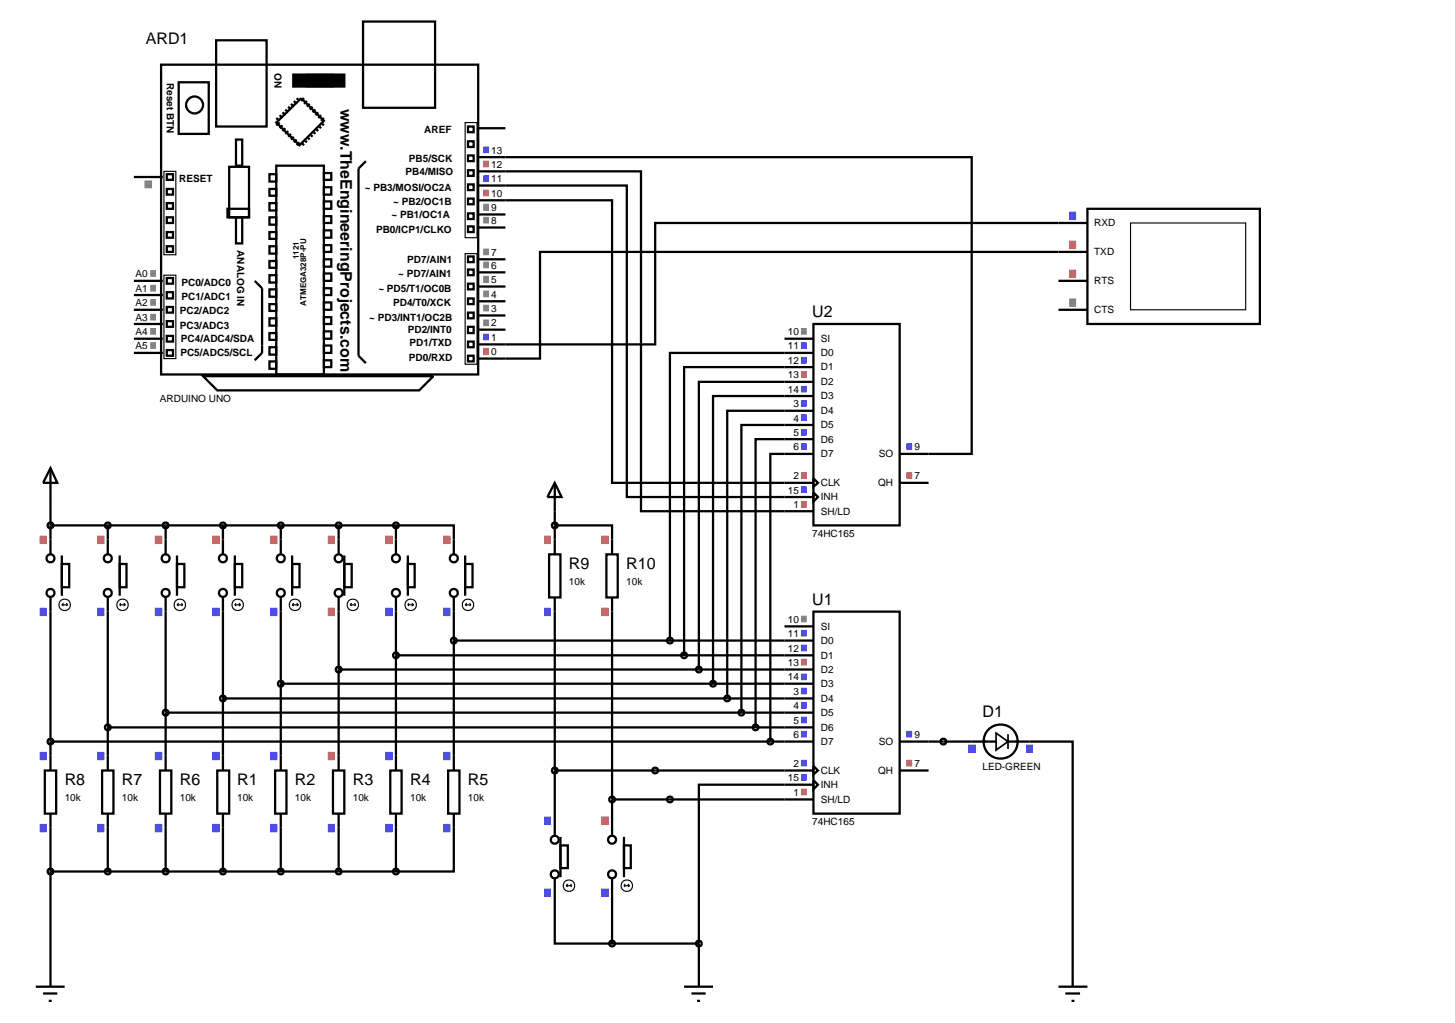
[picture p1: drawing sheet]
<svg xmlns="http://www.w3.org/2000/svg" width="257mm" height="180mm" viewBox="0 0 257 180" stroke-linecap="round" stroke-linejoin="round" font-family="sans-serif">
<g fill="none" stroke="#000" stroke-width=".4">
<path d="M28.4 11.4h55.9v54.6h-55.9zM31.5 14.5h5.3v9.1h-5.3zM38.1 7.1h8.9v15.2h-8.9zM49.8 19.8l.5 .5M50.3 19.3l.5 .5M50.8 18.8l.5 .5M51.3 18.3l.5 .5M51.8 17.8l.5 .5M52.3 17.3l.5 .5M53.6 17.3l-.5 .5M54.1 13.2h4.6v2h-4.6zM54.1 17.8l-.5 .5"/>
<path d="M54.6 18.3l-.5 .5M55.1 18.8l-.5 .5M55.6 19.3l-.5 .5M56.1 19.8l-.5 .5M64 3.8h12.7v15.2h-12.7zM23.6 31.2h5.1M29.4 33.3h1.1v1h-1.1zM29.4 38.3h1.1v1h-1.1zM29.4 35.8h1.1v1h-1.1zM29.4 30.7h1.1v1h-1.1zM40.1 36.8h3.8v1.5h-3.8zM40.4 29.4h3.5v8.9h-3.5z"/>
<path d="M41.6 24.6h1.1v4.6h-1.1zM41.6 38.3h1.1v4.6h-1.1zM47.5 30.7h1.2v1.3h-1.2zM47.5 33.3h1.2v1.2h-1.2zM47.5 35.8h1.2v1.3h-1.2zM47.5 38.3h1.2v1.3h-1.2zM48.7 29.2h8.4v36.8h-8.4zM48.7 21.6l4.4-4.3 4 4-4.3 4.3zM48.7 20.8l.6 .5M49.3 20.3l.5 .5M49.3 21.6l-.6 .5M49.8 22.1l-.5 .5"/>
<path d="M50.3 22.6l-.5 .5M50.8 23.1l-.5 .5M51.3 23.6l-.5 .5M51.8 24.1l-.5 .5M52.3 24.6l-.5 .5M52.8 25.1l-.5 .5M53.1 25.1l.5 .5M53.6 24.6l.5 .5M54.1 24.1l.5 .5M54.6 23.6l.5 .5M55.1 23.1l.5 .5M55.6 22.6l.5 .5"/>
<path d="M56.1 22.1l.5 .5M56.6 21.6l.5 .5M56.6 20.3l-.5 .5M57.1 30.5h1.3v1.2h-1.3zM57.1 33h1.3v1.3h-1.3zM57.1 35.5h1.3v1.3h-1.3zM57.1 38.1h1.3v1.2h-1.3zM57.1 20.8l-.5 .5M64.5 28.4l-1.3 1.3v33l1.3 1.3M82.5 22.3h1v1h-1zM82.5 27.4h1v1h-1zM82.5 30h1v1h-1z"/>
<path d="M82.5 32.5h1v1h-1zM82.5 35h1v1h-1zM82.5 37.6h1v1h-1zM82.5 24.9h1v1h-1zM82.5 39.9h1v1h-1zM84.1 27.7h87.2v52.3h-12.7M84.1 35.3h23.8v49.8h35.5M84.1 32.7h26.4v54.9h32.9M84.1 30.2h28.9v59.9h30.4M84.1 37.8h5M84.1 22.6h5M191.7 36.8h30.4v20.3h-30.4z"/>
<path d="M191.7 39.3h-76.2v21.4h-31.4M23.6 59.7h5.1M23.6 57.1h5.1M23.6 54.6h5.1M23.6 52h5.1M23.6 49.5h5.1M29.4 43.4h1.1v1h-1.1zM29.4 40.9h1.1v1h-1.1zM29.4 49h1.1v1h-1.1zM29.4 51.5h1.1v1.1h-1.1zM29.4 54.1h1.1v1h-1.1zM29.4 56.6h1.1v1h-1.1z"/>
<path d="M29.4 59.2h1.1v1h-1.1zM44.9 49.5l1.3 1.3v11.4l-1.3 1.3M47.5 40.9h1.2v1.2h-1.2zM47.5 43.4h1.2v1.3h-1.2zM47.5 46h1.2v1.2h-1.2zM47.5 48.5h1.2v1.3h-1.2zM47.5 51h1.2v1.3h-1.2zM47.5 53.6h1.2v1.2h-1.2zM47.5 56.1h1.2v1.3h-1.2zM47.5 58.7h1.2v1.2h-1.2zM57.1 40.6h1.3v1.3h-1.3zM57.1 43.2h1.3v1.2h-1.3z"/>
<path d="M57.1 45.7h1.3v1.3h-1.3zM57.1 48.2h1.3v1.3h-1.3zM57.1 50.8h1.3v1.2h-1.3zM57.1 53.3h1.3v1.3h-1.3zM57.1 55.9h1.3v1.2h-1.3zM57.1 58.4h1.3v1.3h-1.3zM82.5 45.2h1v1h-1zM82.5 47.5h1v1h-1zM82.5 50h1v1h-1zM82.5 52.6h1v1h-1zM82.5 55.1h1v1h-1zM82.5 57.6h1v1.1h-1z"/>
<path d="M84.1 58.1h5M84.1 55.6h5M84.1 53.1h5M84.1 50.5h5M84.1 48h5M84.1 45.7h5M84.1 40.1h5M138.3 59.7h5.1M143.4 57.1h15.2v35.5h-15.2zM186.6 54.6h5.1M186.6 49.5h5.1M191.7 44.4h-96.5v18.8h-11.1"/>
<path d="M23.6 62.2h5.1M29.4 61.7h1.1v1h-1.1zM35.8 66.3h40.6l-2.5 2.5h-35.6zM47.5 61.2h1.2v1.3h-1.2zM47.5 63.7h1.2v1.3h-1.2zM57.1 60.9h1.3v1.3h-1.3zM57.1 63.5h1.3v1.2h-1.3zM82.5 60.2h1v1h-1zM82.5 62.7h1v1h-1zM143.4 62.2h-25.3v50.7M143.4 64.7h-22.8v50.8M143.4 67.3h-20.2v50.7"/>
<path d="M143.4 69.8h-17.7v50.7M143.4 72.4h-15.2v50.7M143.4 74.9h-12.7v50.7M143.4 77.4h-10.2v50.8M8.9 82.5l1.2 2.6h-2.5zM8.9 82.5v15.2M8.9 92.6h60.9M10.9 99.4h1.3v4.1h-1.3zM10.9 97.9v7.1M19 92.6v5.1M21.1 99.4h1.2v4.1h-1.2zM21.1 97.9v7.1"/>
<path d="M29.2 92.6v5.1M31.2 99.4h1.3v4.1h-1.3zM31.2 97.9v7.1M39.3 92.6v5.1M41.4 99.4h1.3v4.1h-1.3zM41.4 97.9v7.1M49.5 92.6v5.1M51.5 99.4h1.3v4.1h-1.3zM51.5 97.9v7.1M59.7 92.6v5.1M60.7 99.4h1.3v4.1h-1.3zM60.7 97.9v7.1"/>
<path d="M69.8 92.6h10.2v5.1M69.8 92.6v5.1M71.9 99.4h1.2v4.1h-1.2zM71.9 97.9v7.1M82 99.4h1.3v4.1h-1.3zM82 97.9v7.1M96.8 97.7h2v7.6h-2zM97.8 92.6h10.1v5.1M97.8 85.1l1.2 2.5h-2.5zM97.8 85.1v12.6M106.9 97.7h2v7.6h-2zM143.4 80h-7.6v50.7"/>
<path d="M143.4 84.3l.8 .8-.8 .7zM143.4 86.8l.8 .8-.8 .8zM158.6 85.1h5.1M8.9 105.3v30.5M19 105.3v30.5M29.2 105.3v30.5M39.3 105.3v30.5M49.5 105.3v30.5M59.7 105.3v30.5M59.7 118h83.7M69.8 105.3v30.5M69.8 115.5h73.6"/>
<path d="M80 105.3v30.5M80 112.9h63.4M97.8 105.3v41.9M107.9 105.3v41.9M138.3 110.4h5.1M143.4 107.8h15.2v35.6h-15.2zM7.9 135.8h2v7.6h-2zM8.9 130.7h134.5M18 135.8h2v7.6h-2zM19 128.2h124.4M28.2 135.8h2v7.6h-2zM29.2 125.6h114.2"/>
<path d="M38.3 135.8h2.1v7.6h-2.1zM39.3 123.1h104.1M48.5 135.8h2v7.6h-2zM49.5 120.5h93.9M58.7 135.8h2v7.6h-2zM68.8 135.8h2v7.6h-2zM79 135.8h2v7.6h-2zM97.8 135.8h45.6M143.4 138.3h-20.2v28M143.4 135l.8 .8-.8 .7zM143.4 137.5l.8 .8-.8 .8zM158.6 135.8h5.1"/>
<path d="M158.6 130.7h17M177.7 130.7h11.4v43.2M8.9 143.4v30.5M8.9 153.6h60.9M19 143.4v10.2M29.2 143.4v10.2M39.3 143.4v10.2M49.5 143.4v10.2M59.7 143.4v10.2M69.8 143.4v10.2M80 143.4v10.2h-10.2M97.8 154.8v11.5h10.1"/>
<path d="M98.8 149h1.3v4h-1.3zM98.8 147.5v7.1M107.9 154.8v11.5M107.9 140.9h35.5M110 149h1.2v4h-1.2zM110 147.5v7.1M6.3 173.9h5.1M7.6 175.1h2.5M8.6 176.4h.5M107.9 166.3h15.3M120.6 173.9h5.1M121.9 175.1h2.5"/>
<path d="M122.9 176.4h.5M123.2 166.3v7.6M186.6 173.9h5.1M187.8 175.1h2.6M188.9 176.4h.5"/>
<circle cx="34.3" cy="18.5" r="1.49"/>
<circle cx="8.9" cy="98.4" r=".7"/>
<circle cx="8.9" cy="92.6" r=".51"/>
<circle cx="19" cy="98.4" r=".7"/>
<circle cx="19" cy="92.6" r=".51"/>
<circle cx="29.2" cy="98.4" r=".7"/>
<circle cx="29.2" cy="92.6" r=".51"/>
<circle cx="39.3" cy="98.4" r=".7"/>
<circle cx="39.3" cy="92.6" r=".51"/>
<circle cx="49.5" cy="98.4" r=".7"/>
<circle cx="49.5" cy="92.6" r=".51"/>
<circle cx="59.7" cy="98.4" r=".7"/>
<circle cx="59.7" cy="92.6" r=".51"/>
<circle cx="69.8" cy="98.4" r=".7"/>
<circle cx="69.8" cy="92.6" r=".51"/>
<circle cx="80" cy="98.4" r=".7"/>
<circle cx="97.8" cy="92.6" r=".51"/>
<circle cx="8.9" cy="104.5" r=".7"/>
<circle cx="19" cy="104.5" r=".7"/>
<circle cx="29.2" cy="104.5" r=".7"/>
<circle cx="39.3" cy="104.5" r=".7"/>
<circle cx="49.5" cy="104.5" r=".7"/>
<circle cx="59.7" cy="104.5" r=".7"/>
<circle cx="59.7" cy="118" r=".51"/>
<circle cx="69.8" cy="104.5" r=".7"/>
<circle cx="69.8" cy="115.5" r=".51"/>
<circle cx="80" cy="104.5" r=".7"/>
<circle cx="80" cy="112.9" r=".51"/>
<circle cx="118.1" cy="112.9" r=".51"/>
<circle cx="120.6" cy="115.5" r=".51"/>
<circle cx="123.2" cy="118" r=".51"/>
<circle cx="8.9" cy="130.7" r=".51"/>
<circle cx="19" cy="128.2" r=".51"/>
<circle cx="29.2" cy="125.6" r=".51"/>
<circle cx="39.3" cy="123.1" r=".51"/>
<circle cx="49.5" cy="120.5" r=".51"/>
<circle cx="97.8" cy="135.8" r=".51"/>
<circle cx="115.5" cy="135.8" r=".51"/>
<circle cx="125.7" cy="120.5" r=".51"/>
<circle cx="128.2" cy="123.1" r=".51"/>
<circle cx="130.7" cy="125.6" r=".51"/>
<circle cx="133.2" cy="128.2" r=".51"/>
<circle cx="135.8" cy="130.7" r=".51"/>
<circle cx="166.3" cy="130.7" r=".51"/>
<circle cx="176.4" cy="130.7" r="3"/>
<circle cx="8.9" cy="153.6" r=".51"/>
<circle cx="19" cy="153.6" r=".51"/>
<circle cx="29.2" cy="153.6" r=".51"/>
<circle cx="39.3" cy="153.6" r=".51"/>
<circle cx="49.5" cy="153.6" r=".51"/>
<circle cx="59.7" cy="153.6" r=".51"/>
<circle cx="69.8" cy="153.6" r=".51"/>
<circle cx="97.8" cy="154.1" r=".7"/>
<circle cx="97.8" cy="148" r=".7"/>
<circle cx="107.9" cy="154.1" r=".7"/>
<circle cx="107.9" cy="148" r=".7"/>
<circle cx="107.9" cy="140.9" r=".51"/>
<circle cx="118.1" cy="140.9" r=".51"/>
<circle cx="107.9" cy="166.3" r=".51"/>
<circle cx="123.2" cy="166.3" r=".51"/>
</g>
<g fill="none" stroke="#808080" stroke-width=".18">
<path d="M25.5 31.9h1.3M25.5 32h1.3M25.5 32.1h1.3M25.5 32.2h1.3M25.5 32.3h1.3M25.5 32.4h1.3M25.5 32.5h1.3M25.5 32.6h1.3M25.5 32.7h1.3M25.5 32.8h1.3M25.5 32.9h1.3M25.5 33h1.3"/>
<path d="M25.5 33.1h1.3M85.2 38.3h1M85.2 38.4h1M85.2 38.5h1M85.2 38.6h1M85.2 38.7h1M85.2 38.8h1M85.2 38.9h1M85.2 39h1M85.2 39.1h1M85.2 39.2h1M85.2 39.3h1"/>
<path d="M85.2 36h1M85.2 36.1h1M85.2 36.2h1M85.2 36.3h1M85.2 36.4h1M85.2 36.5h1M85.2 36.6h1M85.2 36.7h1M85.2 36.8h1M85.2 36.9h1M85.2 37h1M85.2 37.1h1"/>
<path d="M26.5 56.4h1M26.5 53.8h1M26.5 51.3h1M26.5 48.7h1M26.5 57.9h1M26.5 58h1M26.5 58.1h1M26.5 58.2h1M26.5 58.3h1M26.5 58.4h1M26.5 58.5h1M26.5 58.6h1"/>
<path d="M26.5 58.7h1M26.5 58.8h1M26.5 58.9h1M26.5 55.4h1M26.5 55.5h1M26.5 55.6h1M26.5 55.7h1M26.5 55.8h1M26.5 55.9h1M26.5 56h1M26.5 56.1h1M26.5 56.2h1"/>
<path d="M26.5 56.3h1M26.5 52.8h1M26.5 52.9h1M26.5 53h1M26.5 53.1h1M26.5 53.2h1M26.5 53.3h1M26.5 53.4h1M26.5 53.5h1M26.5 53.6h1M26.5 53.7h1M26.5 50.3h1"/>
<path d="M26.5 50.4h1M26.5 50.5h1M26.5 50.6h1M26.5 50.7h1M26.5 50.8h1M26.5 50.9h1M26.5 51h1M26.5 51.1h1M26.5 51.2h1M26.5 47.7h1M26.5 47.8h1M26.5 47.9h1"/>
<path d="M26.5 48h1M26.5 48.1h1M26.5 48.2h1M26.5 48.3h1M26.5 48.4h1M26.5 48.5h1M26.5 48.6h1M85.2 56.4h1M85.2 56.5h1M85.2 56.6h1M85.2 56.7h1M85.2 56.8h1"/>
<path d="M85.2 56.9h1M85.2 57h1M85.2 57.1h1M85.2 57.2h1M85.2 57.3h1M85.2 57.4h1M85.2 53.8h1M85.2 53.9h1M85.2 54h1M85.2 54.1h1M85.2 54.2h1M85.2 54.3h1"/>
<path d="M85.2 54.4h1M85.2 54.5h1M85.2 54.6h1M85.2 54.7h1M85.2 54.8h1M85.2 51.3h1M85.2 51.4h1M85.2 51.5h1M85.2 51.6h1M85.2 51.7h1M85.2 51.8h1M85.2 51.9h1"/>
<path d="M85.2 52h1M85.2 52.1h1M85.2 52.2h1M85.2 52.3h1M85.2 48.7h1M85.2 48.8h1M85.2 48.9h1M85.2 49h1M85.2 49.1h1M85.2 49.2h1M85.2 49.3h1M85.2 49.4h1"/>
<path d="M85.2 49.5h1M85.2 49.6h1M85.2 49.7h1M85.2 49.8h1M85.2 46.2h1M85.2 46.3h1M85.2 46.4h1M85.2 46.5h1M85.2 46.6h1M85.2 46.7h1M85.2 46.8h1M85.2 46.9h1"/>
<path d="M85.2 47h1M85.2 47.1h1M85.2 47.2h1M85.2 43.9h1M85.2 44h1M85.2 44.1h1M85.2 44.2h1M85.2 44.3h1M85.2 44.4h1M85.2 44.5h1M85.2 44.6h1M85.2 44.7h1"/>
<path d="M85.2 44.8h1M85.2 44.9h1M141.2 57.9h1M141.2 58h1M141.2 58.1h1M141.2 58.2h1M141.2 58.3h1M141.2 58.4h1M141.2 58.5h1M141.2 58.6h1M141.2 58.7h1M141.2 58.8h1"/>
<path d="M141.2 58.9h1M188.5 53.8h1.2M188.5 53.9h1.2M188.5 54h1.2M188.5 52.8h1.2M188.5 52.9h1.2M188.5 53h1.2M188.5 53.1h1.2M188.5 53.2h1.2M188.5 53.3h1.2M188.5 53.4h1.2M188.5 53.5h1.2"/>
<path d="M188.5 53.6h1.2M188.5 53.7h1.2M188.5 52.7h1.2M26.5 60.4h1M26.5 60.5h1M26.5 60.6h1M26.5 60.7h1M26.5 60.8h1M26.5 60.9h1M26.5 61h1M26.5 61.1h1M26.5 61.2h1"/>
<path d="M26.5 61.3h1M26.5 61.4h1M141.2 108.6h1M141.2 108.7h1M141.2 108.8h1M141.2 108.9h1M141.2 109h1M141.2 109.1h1M141.2 109.2h1M141.2 109.3h1M141.2 109.4h1M141.2 109.5h1"/>
<path d="M141.2 109.6h1"/>
</g>
<g fill="none" stroke="#4040ff" stroke-width=".18">
<path d="M85.2 31h1M85.2 31.1h1M85.2 31.2h1M85.2 31.3h1M85.2 31.4h1M85.2 31.5h1M85.2 31.6h1M85.2 31.7h1M85.2 31.8h1M85.2 31.9h1M85.2 32h1M85.2 25.9h1"/>
<path d="M85.2 26h1M85.2 26.1h1M85.2 26.2h1M85.2 26.3h1M85.2 26.4h1M85.2 26.5h1M85.2 26.6h1M85.2 26.7h1M85.2 26.8h1M85.2 26.9h1M188.5 37.4h1.2M188.5 37.5h1.2"/>
<path d="M188.5 37.6h1.2M188.5 37.7h1.2M188.5 37.8h1.2M188.5 37.9h1.2M188.5 38h1.2M188.5 38.1h1.2M188.5 38.2h1.2M188.5 38.3h1.2M188.5 38.4h1.2M188.5 38.5h1.2M188.5 38.6h1.2M188.5 38.7h1.2"/>
<path d="M85.2 58.9h1M85.2 59h1M85.2 59.1h1M85.2 59.2h1M85.2 59.3h1M85.2 59.4h1M85.2 59.5h1M85.2 59.6h1M85.2 59.7h1M85.2 59.8h1M85.2 59.9h1M141.2 60.4h1"/>
<path d="M141.2 60.5h1M141.2 60.6h1M141.2 60.7h1M141.2 60.8h1M141.2 60.9h1M141.2 61h1M141.2 61.1h1M141.2 61.2h1M141.2 61.3h1M141.2 61.4h1M141.2 63h1M141.2 63.1h1"/>
<path d="M141.2 63.2h1M141.2 63.3h1M141.2 63.4h1M141.2 63.5h1M141.2 63.6h1M141.2 63.7h1M141.2 63.8h1M141.2 63.9h1M141.2 64h1M141.2 68.1h1M141.2 68.2h1M141.2 68.3h1"/>
<path d="M141.2 68.4h1M141.2 68.5h1M141.2 68.6h1M141.2 68.7h1M141.2 68.8h1M141.2 68.9h1M141.2 69h1M141.2 69.1h1M141.2 70.6h1M141.2 70.7h1M141.2 70.8h1M141.2 70.9h1"/>
<path d="M141.2 71h1M141.2 71.1h1M141.2 71.2h1M141.2 71.3h1M141.2 71.4h1M141.2 71.5h1M141.2 71.6h1M141.2 73.1h1M141.2 73.2h1M141.2 73.3h1M141.2 73.4h1M141.2 73.5h1"/>
<path d="M141.2 73.6h1M141.2 73.7h1M141.2 73.8h1M141.2 73.9h1M141.2 74h1M141.2 74.1h1M141.2 75.7h1M141.2 75.8h1M141.2 75.9h1M141.2 76h1M141.2 76.1h1M141.2 76.2h1"/>
<path d="M141.2 76.3h1M141.2 76.4h1M141.2 76.5h1M141.2 76.6h1M141.2 76.7h1M141.2 78.2h1M141.2 78.3h1M141.2 78.4h1M141.2 78.5h1M141.2 78.6h1M141.2 78.7h1M141.2 78.8h1"/>
<path d="M141.2 78.9h1M141.2 79h1M141.2 79.1h1M141.2 79.2h1M159.8 78.2h1M159.8 78.3h1M159.8 78.4h1M159.8 78.5h1M159.8 78.6h1M159.8 78.7h1M159.8 78.8h1M159.8 78.9h1"/>
<path d="M159.8 79h1M159.8 79.1h1M159.8 79.2h1M141.2 85.8h1M141.2 85.9h1M141.2 86h1M141.2 86.1h1M141.2 86.2h1M141.2 86.3h1M141.2 86.4h1M141.2 86.5h1M141.2 86.6h1"/>
<path d="M141.2 86.7h1M141.2 86.8h1M7 107.2h1.2M7 107.3h1.2M7 107.4h1.2M7 107.5h1.2M7 107.6h1.2M7 107.7h1.2M7 107.8h1.2M7 107.9h1.2M7 108h1.2M7 108.1h1.2"/>
<path d="M7 108.2h1.2M7 108.3h1.2M7 108.4h1.2M7 108.5h1.2M17.1 107.2h1.3M17.1 107.3h1.3M17.1 107.4h1.3M17.1 107.5h1.3M17.1 107.6h1.3M17.1 107.7h1.3M17.1 107.8h1.3M17.1 107.9h1.3"/>
<path d="M17.1 108h1.3M17.1 108.1h1.3M17.1 108.2h1.3M17.1 108.3h1.3M17.1 108.4h1.3M17.1 108.5h1.3M27.3 107.2h1.3M27.3 107.3h1.3M27.3 107.4h1.3M27.3 107.5h1.3M27.3 107.6h1.3M27.3 107.7h1.3"/>
<path d="M27.3 107.8h1.3M27.3 107.9h1.3M27.3 108h1.3M27.3 108.1h1.3M27.3 108.2h1.3M27.3 108.3h1.3M27.3 108.4h1.3M27.3 108.5h1.3M37.4 107.2h1.3M37.4 107.3h1.3M37.4 107.4h1.3M37.4 107.5h1.3"/>
<path d="M37.4 107.6h1.3M37.4 107.7h1.3M37.4 107.8h1.3M37.4 107.9h1.3M37.4 108h1.3M37.4 108.1h1.3M37.4 108.2h1.3M37.4 108.3h1.3M37.4 108.4h1.3M37.4 108.5h1.3M47.6 107.2h1.3M47.6 107.3h1.3"/>
<path d="M47.6 107.4h1.3M47.6 107.5h1.3M47.6 107.6h1.3M47.6 107.7h1.3M47.6 107.8h1.3M47.6 107.9h1.3M47.6 108h1.3M47.6 108.1h1.3M47.6 108.2h1.3M47.6 108.3h1.3M47.6 108.4h1.3M47.6 108.5h1.3"/>
<path d="M67.9 107.2h1.3M67.9 107.3h1.3M67.9 107.4h1.3M67.9 107.5h1.3M67.9 107.6h1.3M67.9 107.7h1.3M67.9 107.8h1.3M67.9 107.9h1.3M67.9 108h1.3M67.9 108.1h1.3M67.9 108.2h1.3M67.9 108.3h1.3"/>
<path d="M67.9 108.4h1.3M67.9 108.5h1.3M78.1 107.2h1.3M78.1 107.3h1.3M78.1 107.4h1.3M78.1 107.5h1.3M78.1 107.6h1.3M78.1 107.7h1.3M78.1 107.8h1.3M78.1 107.9h1.3M78.1 108h1.3M78.1 108.1h1.3"/>
<path d="M78.1 108.2h1.3M78.1 108.3h1.3M78.1 108.4h1.3M78.1 108.5h1.3M95.9 107.2h1.2M95.9 107.3h1.2M95.9 107.4h1.2M95.9 107.5h1.2M95.9 107.6h1.2M95.9 107.7h1.2M95.9 107.8h1.2M95.9 107.9h1.2"/>
<path d="M95.9 108h1.2M95.9 108.1h1.2M95.9 108.2h1.2M95.9 108.3h1.2M95.9 108.4h1.2M95.9 108.5h1.2M141.2 111.1h1M141.2 111.2h1M141.2 111.3h1M141.2 111.4h1M141.2 111.5h1M141.2 111.6h1"/>
<path d="M141.2 111.7h1M141.2 111.8h1M141.2 111.9h1M141.2 112h1M141.2 112.1h1M141.2 113.7h1M141.2 113.8h1M141.2 113.9h1M141.2 114h1M141.2 114.1h1M141.2 114.2h1M141.2 114.3h1"/>
<path d="M141.2 114.4h1M141.2 114.5h1M141.2 114.6h1M141.2 114.7h1M141.2 118.8h1M141.2 118.9h1M141.2 119h1M141.2 119.1h1M141.2 119.2h1M141.2 119.3h1M141.2 119.4h1M141.2 119.5h1"/>
<path d="M141.2 119.6h1M141.2 119.7h1M141.2 119.8h1M7 132.6h1.2M7 132.7h1.2M7 132.8h1.2M7 132.9h1.2M7 133h1.2M7 133.1h1.2M7 133.2h1.2M7 133.3h1.2M7 133.4h1.2"/>
<path d="M7 133.5h1.2M7 133.6h1.2M7 133.7h1.2M7 133.8h1.2M7 133.9h1.2M17.1 132.6h1.3M17.1 132.7h1.3M17.1 132.8h1.3M17.1 132.9h1.3M17.1 133h1.3M17.1 133.1h1.3M17.1 133.2h1.3"/>
<path d="M17.1 133.3h1.3M17.1 133.4h1.3M17.1 133.5h1.3M17.1 133.6h1.3M17.1 133.7h1.3M17.1 133.8h1.3M17.1 133.9h1.3M27.3 132.6h1.3M27.3 132.7h1.3M27.3 132.8h1.3M27.3 132.9h1.3M27.3 133h1.3"/>
<path d="M27.3 133.1h1.3M27.3 133.2h1.3M27.3 133.3h1.3M27.3 133.4h1.3M27.3 133.5h1.3M27.3 133.6h1.3M27.3 133.7h1.3M27.3 133.8h1.3M27.3 133.9h1.3M37.4 132.6h1.3M37.4 132.7h1.3M37.4 132.8h1.3"/>
<path d="M37.4 132.9h1.3M37.4 133h1.3M37.4 133.1h1.3M37.4 133.2h1.3M37.4 133.3h1.3M37.4 133.4h1.3M37.4 133.5h1.3M37.4 133.6h1.3M37.4 133.7h1.3M37.4 133.8h1.3M37.4 133.9h1.3M47.6 132.6h1.3"/>
<path d="M47.6 132.7h1.3M47.6 132.8h1.3M47.6 132.9h1.3M47.6 133h1.3M47.6 133.1h1.3M47.6 133.2h1.3M47.6 133.3h1.3M47.6 133.4h1.3M47.6 133.5h1.3M47.6 133.6h1.3M47.6 133.7h1.3M47.6 133.8h1.3"/>
<path d="M47.6 133.9h1.3M67.9 132.6h1.3M67.9 132.7h1.3M67.9 132.8h1.3M67.9 132.9h1.3M67.9 133h1.3M67.9 133.1h1.3M67.9 133.2h1.3M67.9 133.3h1.3M67.9 133.4h1.3M67.9 133.5h1.3M67.9 133.6h1.3"/>
<path d="M67.9 133.7h1.3M67.9 133.8h1.3M67.9 133.9h1.3M78.1 132.6h1.3M78.1 132.7h1.3M78.1 132.8h1.3M78.1 132.9h1.3M78.1 133h1.3M78.1 133.1h1.3M78.1 133.2h1.3M78.1 133.3h1.3M78.1 133.4h1.3"/>
<path d="M78.1 133.5h1.3M78.1 133.6h1.3M78.1 133.7h1.3M78.1 133.8h1.3M78.1 133.9h1.3M141.2 121.3h1M141.2 121.4h1M141.2 121.5h1M141.2 121.6h1M141.2 121.7h1M141.2 121.8h1M141.2 121.9h1"/>
<path d="M141.2 122h1M141.2 122.1h1M141.2 122.2h1M141.2 122.3h1M141.2 123.8h1M141.2 123.9h1M141.2 124h1M141.2 124.1h1M141.2 124.2h1M141.2 124.3h1M141.2 124.4h1M141.2 124.5h1"/>
<path d="M141.2 124.6h1M141.2 124.7h1M141.2 124.8h1M141.2 126.4h1M141.2 126.5h1M141.2 126.6h1M141.2 126.7h1M141.2 126.8h1M141.2 126.9h1M141.2 127h1M141.2 127.1h1M141.2 127.2h1"/>
<path d="M141.2 127.3h1M141.2 127.4h1M141.2 128.9h1M141.2 129h1M141.2 129.1h1M141.2 129.2h1M141.2 129.3h1M141.2 129.4h1M141.2 129.5h1M141.2 129.6h1M141.2 129.7h1M141.2 129.8h1"/>
<path d="M141.2 129.9h1M141.2 134h1M141.2 134.1h1M141.2 134.2h1M141.2 134.3h1M141.2 134.4h1M141.2 134.5h1M141.2 134.6h1M141.2 134.7h1M141.2 134.8h1M141.2 134.9h1M141.2 135h1"/>
<path d="M141.2 136.5h1M141.2 136.6h1M141.2 136.7h1M141.2 136.8h1M141.2 136.9h1M141.2 137h1M141.2 137.1h1M141.2 137.2h1M141.2 137.3h1M141.2 137.4h1M141.2 137.5h1M159.8 128.9h1"/>
<path d="M159.8 129h1M159.8 129.1h1M159.8 129.2h1M159.8 129.3h1M159.8 129.4h1M159.8 129.5h1M159.8 129.6h1M159.8 129.7h1M159.8 129.8h1M159.8 129.9h1M170.7 132.6h1.3M170.7 131.3h1.3"/>
<path d="M170.7 131.4h1.3M170.7 131.5h1.3M170.7 131.6h1.3M170.7 131.7h1.3M170.7 131.8h1.3M170.7 131.9h1.3M170.7 132h1.3M170.7 132.1h1.3M170.7 132.2h1.3M170.7 132.3h1.3M170.7 132.4h1.3M170.7 132.5h1.3"/>
<path d="M180.9 132.6h1.2M180.9 131.3h1.2M180.9 131.4h1.2M180.9 131.5h1.2M180.9 131.6h1.2M180.9 131.7h1.2M180.9 131.8h1.2M180.9 131.9h1.2M180.9 132h1.2M180.9 132.1h1.2M180.9 132.2h1.2M180.9 132.3h1.2"/>
<path d="M180.9 132.4h1.2M180.9 132.5h1.2M7 145.3h1.2M7 145.4h1.2M7 145.5h1.2M7 145.6h1.2M7 145.7h1.2M7 145.8h1.2M7 145.9h1.2M7 146h1.2M7 146.1h1.2M7 146.2h1.2"/>
<path d="M7 146.3h1.2M7 146.4h1.2M7 146.5h1.2M7 146.6h1.2M17.1 145.3h1.3M17.1 145.4h1.3M17.1 145.5h1.3M17.1 145.6h1.3M17.1 145.7h1.3M17.1 145.8h1.3M17.1 145.9h1.3M17.1 146h1.3"/>
<path d="M17.1 146.1h1.3M17.1 146.2h1.3M17.1 146.3h1.3M17.1 146.4h1.3M17.1 146.5h1.3M17.1 146.6h1.3M27.3 145.3h1.3M27.3 145.4h1.3M27.3 145.5h1.3M27.3 145.6h1.3M27.3 145.7h1.3M27.3 145.8h1.3"/>
<path d="M27.3 145.9h1.3M27.3 146h1.3M27.3 146.1h1.3M27.3 146.2h1.3M27.3 146.3h1.3M27.3 146.4h1.3M27.3 146.5h1.3M27.3 146.6h1.3M37.4 145.3h1.3M37.4 145.4h1.3M37.4 145.5h1.3M37.4 145.6h1.3"/>
<path d="M37.4 145.7h1.3M37.4 145.8h1.3M37.4 145.9h1.3M37.4 146h1.3M37.4 146.1h1.3M37.4 146.2h1.3M37.4 146.3h1.3M37.4 146.4h1.3M37.4 146.5h1.3M37.4 146.6h1.3M47.6 145.3h1.3M47.6 145.4h1.3"/>
<path d="M47.6 145.5h1.3M47.6 145.6h1.3M47.6 145.7h1.3M47.6 145.8h1.3M47.6 145.9h1.3M47.6 146h1.3M47.6 146.1h1.3M47.6 146.2h1.3M47.6 146.3h1.3M47.6 146.4h1.3M47.6 146.5h1.3M47.6 146.6h1.3"/>
<path d="M57.8 145.3h1.2M57.8 145.4h1.2M57.8 145.5h1.2M57.8 145.6h1.2M57.8 145.7h1.2M57.8 145.8h1.2M57.8 145.9h1.2M57.8 146h1.2M57.8 146.1h1.2M57.8 146.2h1.2M57.8 146.3h1.2M57.8 146.4h1.2"/>
<path d="M57.8 146.5h1.2M57.8 146.6h1.2M67.9 145.3h1.3M67.9 145.4h1.3M67.9 145.5h1.3M67.9 145.6h1.3M67.9 145.7h1.3M67.9 145.8h1.3M67.9 145.9h1.3M67.9 146h1.3M67.9 146.1h1.3M67.9 146.2h1.3"/>
<path d="M67.9 146.3h1.3M67.9 146.4h1.3M67.9 146.5h1.3M67.9 146.6h1.3M78.1 145.3h1.3M78.1 145.4h1.3M78.1 145.5h1.3M78.1 145.6h1.3M78.1 145.7h1.3M78.1 145.8h1.3M78.1 145.9h1.3M78.1 146h1.3"/>
<path d="M78.1 146.1h1.3M78.1 146.2h1.3M78.1 146.3h1.3M78.1 146.4h1.3M78.1 146.5h1.3M78.1 146.6h1.3M95.9 145.3h1.2M95.9 144h1.2M95.9 144.1h1.2M95.9 144.2h1.2M95.9 144.3h1.2M95.9 144.4h1.2"/>
<path d="M95.9 144.5h1.2M95.9 144.6h1.2M95.9 144.7h1.2M95.9 144.8h1.2M95.9 144.9h1.2M95.9 145h1.2M95.9 145.1h1.2M95.9 145.2h1.2M95.9 156.7h1.2M95.9 156.8h1.2M95.9 156.9h1.2M95.9 157h1.2"/>
<path d="M95.9 157.1h1.2M95.9 157.2h1.2M95.9 157.3h1.2M95.9 157.4h1.2M95.9 157.5h1.2M95.9 157.6h1.2M95.9 157.7h1.2M95.9 157.8h1.2M95.9 157.9h1.2M95.9 158h1.2M106 156.7h1.3M106 156.8h1.3"/>
<path d="M106 156.9h1.3M106 157h1.3M106 157.1h1.3M106 157.2h1.3M106 157.3h1.3M106 157.4h1.3M106 157.5h1.3M106 157.6h1.3M106 157.7h1.3M106 157.8h1.3M106 157.9h1.3M106 158h1.3"/>
</g>
<g fill="none" stroke="#ff4040" stroke-width=".18">
<path d="M85.2 33.5h1M85.2 33.6h1M85.2 33.7h1M85.2 33.8h1M85.2 33.9h1M85.2 34h1M85.2 34.1h1M85.2 34.2h1M85.2 34.3h1M85.2 34.4h1M85.2 34.5h1M85.2 28.4h1"/>
<path d="M85.2 28.5h1M85.2 28.6h1M85.2 28.7h1M85.2 28.8h1M85.2 28.9h1M85.2 29h1M85.2 29.1h1M85.2 29.2h1M85.2 29.3h1M85.2 29.4h1M188.5 47.6h1.2M188.5 47.7h1.2"/>
<path d="M188.5 47.8h1.2M188.5 47.9h1.2M188.5 48h1.2M188.5 48.1h1.2M188.5 48.2h1.2M188.5 48.3h1.2M188.5 48.4h1.2M188.5 48.5h1.2M188.5 48.6h1.2M188.5 48.7h1.2M188.5 48.8h1.2M188.5 48.9h1.2"/>
<path d="M188.5 42.5h1.2M188.5 42.6h1.2M188.5 42.7h1.2M188.5 42.8h1.2M188.5 42.9h1.2M188.5 43h1.2M188.5 43.1h1.2M188.5 43.2h1.2M188.5 43.3h1.2M188.5 43.4h1.2M188.5 43.5h1.2M188.5 43.6h1.2"/>
<path d="M188.5 43.7h1.2M188.5 43.8h1.2M85.2 61.4h1M85.2 61.5h1M85.2 61.6h1M85.2 61.7h1M85.2 61.8h1M85.2 61.9h1M85.2 62h1M85.2 62.1h1M85.2 62.2h1M85.2 62.3h1"/>
<path d="M85.2 62.4h1M85.2 62.5h1M141.2 65.5h1M141.2 65.6h1M141.2 65.7h1M141.2 65.8h1M141.2 65.9h1M141.2 66h1M141.2 66.1h1M141.2 66.2h1M141.2 66.3h1M141.2 66.4h1"/>
<path d="M141.2 66.5h1M7 94.5h1.2M7 94.6h1.2M7 94.7h1.2M7 94.8h1.2M7 94.9h1.2M7 95h1.2M7 95.1h1.2M7 95.2h1.2M7 95.3h1.2M7 95.4h1.2M7 95.5h1.2"/>
<path d="M7 95.6h1.2M7 95.7h1.2M7 95.8h1.2M17.1 94.5h1.3M17.1 94.6h1.3M17.1 94.7h1.3M17.1 94.8h1.3M17.1 94.9h1.3M17.1 95h1.3M17.1 95.1h1.3M17.1 95.2h1.3M17.1 95.3h1.3"/>
<path d="M17.1 95.4h1.3M17.1 95.5h1.3M17.1 95.6h1.3M17.1 95.7h1.3M17.1 95.8h1.3M27.3 94.5h1.3M27.3 94.6h1.3M27.3 94.7h1.3M27.3 94.8h1.3M27.3 94.9h1.3M27.3 95h1.3M27.3 95.1h1.3"/>
<path d="M27.3 95.2h1.3M27.3 95.3h1.3M27.3 95.4h1.3M27.3 95.5h1.3M27.3 95.6h1.3M27.3 95.7h1.3M27.3 95.8h1.3M37.4 94.5h1.3M37.4 94.6h1.3M37.4 94.7h1.3M37.4 94.8h1.3M37.4 94.9h1.3"/>
<path d="M37.4 95h1.3M37.4 95.1h1.3M37.4 95.2h1.3M37.4 95.3h1.3M37.4 95.4h1.3M37.4 95.5h1.3M37.4 95.6h1.3M37.4 95.7h1.3M37.4 95.8h1.3M47.6 94.5h1.3M47.6 94.6h1.3M47.6 94.7h1.3"/>
<path d="M47.6 94.8h1.3M47.6 94.9h1.3M47.6 95h1.3M47.6 95.1h1.3M47.6 95.2h1.3M47.6 95.3h1.3M47.6 95.4h1.3M47.6 95.5h1.3M47.6 95.6h1.3M47.6 95.7h1.3M47.6 95.8h1.3M57.8 94.5h1.2"/>
<path d="M57.8 94.6h1.2M57.8 94.7h1.2M57.8 94.8h1.2M57.8 94.9h1.2M57.8 95h1.2M57.8 95.1h1.2M57.8 95.2h1.2M57.8 95.3h1.2M57.8 95.4h1.2M57.8 95.5h1.2M57.8 95.6h1.2M57.8 95.7h1.2"/>
<path d="M57.8 95.8h1.2M67.9 94.5h1.3M67.9 94.6h1.3M67.9 94.7h1.3M67.9 94.8h1.3M67.9 94.9h1.3M67.9 95h1.3M67.9 95.1h1.3M67.9 95.2h1.3M67.9 95.3h1.3M67.9 95.4h1.3M67.9 95.5h1.3"/>
<path d="M67.9 95.6h1.3M67.9 95.7h1.3M67.9 95.8h1.3M78.1 94.5h1.3M78.1 94.6h1.3M78.1 94.7h1.3M78.1 94.8h1.3M78.1 94.9h1.3M78.1 95h1.3M78.1 95.1h1.3M78.1 95.2h1.3M78.1 95.3h1.3"/>
<path d="M78.1 95.4h1.3M78.1 95.5h1.3M78.1 95.6h1.3M78.1 95.7h1.3M78.1 95.8h1.3M95.9 94.5h1.2M95.9 94.6h1.2M95.9 94.7h1.2M95.9 94.8h1.2M95.9 94.9h1.2M95.9 95h1.2M95.9 95.1h1.2"/>
<path d="M95.9 95.2h1.2M95.9 95.3h1.2M95.9 95.4h1.2M95.9 95.5h1.2M95.9 95.6h1.2M95.9 95.7h1.2M95.9 95.8h1.2M106 94.5h1.3M106 94.6h1.3M106 94.7h1.3M106 94.8h1.3M106 94.9h1.3"/>
<path d="M106 95h1.3M106 95.1h1.3M106 95.2h1.3M106 95.3h1.3M106 95.4h1.3M106 95.5h1.3M106 95.6h1.3M106 95.7h1.3M106 95.8h1.3M141.2 83.3h1M141.2 83.4h1M141.2 83.5h1"/>
<path d="M141.2 83.6h1M141.2 83.7h1M141.2 83.8h1M141.2 83.9h1M141.2 84h1M141.2 84.1h1M141.2 84.2h1M141.2 84.3h1M141.2 88.4h1M141.2 88.5h1M141.2 88.6h1M141.2 88.7h1"/>
<path d="M141.2 88.8h1M141.2 88.9h1M141.2 89h1M141.2 89.1h1M141.2 89.2h1M141.2 89.3h1M141.2 89.4h1M159.8 83.3h1M159.8 83.4h1M159.8 83.5h1M159.8 83.6h1M159.8 83.7h1"/>
<path d="M159.8 83.8h1M159.8 83.9h1M159.8 84h1M159.8 84.1h1M159.8 84.2h1M159.8 84.3h1M57.8 107.2h1.2M57.8 107.3h1.2M57.8 107.4h1.2M57.8 107.5h1.2M57.8 107.6h1.2M57.8 107.7h1.2"/>
<path d="M57.8 107.8h1.2M57.8 107.9h1.2M57.8 108h1.2M57.8 108.1h1.2M57.8 108.2h1.2M57.8 108.3h1.2M57.8 108.4h1.2M57.8 108.5h1.2M106 107.2h1.3M106 107.3h1.3M106 107.4h1.3M106 107.5h1.3"/>
<path d="M106 107.6h1.3M106 107.7h1.3M106 107.8h1.3M106 107.9h1.3M106 108h1.3M106 108.1h1.3M106 108.2h1.3M106 108.3h1.3M106 108.4h1.3M106 108.5h1.3M141.2 116.2h1M141.2 116.3h1"/>
<path d="M141.2 116.4h1M141.2 116.5h1M141.2 116.6h1M141.2 116.7h1M141.2 116.8h1M141.2 116.9h1M141.2 117h1M141.2 117.1h1M141.2 117.2h1M57.8 132.6h1.2M57.8 132.7h1.2M57.8 132.8h1.2"/>
<path d="M57.8 132.9h1.2M57.8 133h1.2M57.8 133.1h1.2M57.8 133.2h1.2M57.8 133.3h1.2M57.8 133.4h1.2M57.8 133.5h1.2M57.8 133.6h1.2M57.8 133.7h1.2M57.8 133.8h1.2M57.8 133.9h1.2M141.2 139.1h1"/>
<path d="M141.2 139.2h1M141.2 139.3h1M141.2 139.4h1M141.2 139.5h1M141.2 139.6h1M141.2 139.7h1M141.2 139.8h1M141.2 139.9h1M159.8 134h1M159.8 134.1h1M159.8 134.2h1M159.8 134.3h1"/>
<path d="M159.8 134.4h1M159.8 134.5h1M159.8 134.6h1M159.8 134.7h1M159.8 134.8h1M159.8 134.9h1M159.8 135h1M106 144h1.3M106 144.1h1.3M106 144.2h1.3M106 144.3h1.3M106 144.4h1.3"/>
<path d="M106 144.5h1.3M106 144.6h1.3M106 144.7h1.3M106 144.8h1.3M106 144.9h1.3M106 145h1.3M106 145.1h1.3M106 145.2h1.3M106 145.3h1.3M141.2 140h1M141.2 140.1h1"/>
</g>
<g fill="none" stroke="#000" stroke-width=".2">
<path d="M28.9 30.2h2.1v14.7h-2.1zM82 21.6h2.1v20.3h-2.1zM199.3 39.3h20.3v15.3h-20.3zM28.9 48.5h2.1v14.7h-2.1zM82 44.7h2.1v19.5h-2.1zM10.9 106.6h1M10.9 106.6l.3 .2M11.2 106.3l-.3 .3M11.7 106.3l.2 .3M11.9 106.6l-.2 .2M21.1 106.6h1M21.1 106.6l.2 .2"/>
<path d="M21.3 106.3l-.2 .3M21.8 106.3l.3 .3M22.1 106.6l-.3 .2M31.2 106.6h1M31.2 106.6l.3 .2M31.5 106.3l-.3 .3M32 106.3l.2 .3M32.2 106.6l-.2 .2M41.4 106.6h1M41.4 106.6l.2 .2M41.6 106.3l-.2 .3M42.1 106.3l.3 .3"/>
<path d="M42.4 106.6l-.3 .2M51.5 106.6h1.1M51.5 106.6l.3 .2M51.8 106.3l-.3 .3M52.3 106.3l.3 .3M52.6 106.6l-.3 .2M61.7 106.6h1M61.7 106.6l.3 .2M62 106.3l-.3 .3M62.5 106.3l.2 .3M62.7 106.6l-.2 .2M71.9 106.6h1"/>
<path d="M71.9 106.6l.2 .2M72.1 106.3l-.2 .3M72.6 106.3l.3 .3M72.9 106.6l-.3 .2M82 106.6h1M82 106.6l.3 .2M82.3 106.3l-.3 .3M82.8 106.3l.2 .3M83 106.6l-.2 .2M99.8 156.1h1M99.8 156.1l.3 .2M100.1 155.8l-.3 .3"/>
<path d="M100.6 155.8l.2 .3M100.8 156.1l-.2 .2M110 156.1h1M110 156.1l.2 .2M110.2 155.8l-.2 .3M110.7 155.8l.3 .3M111 156.1l-.3 .2"/>
<circle cx="11.4" cy="106.6" r="1.01"/>
<circle cx="21.6" cy="106.6" r="1.01"/>
<circle cx="31.7" cy="106.6" r="1.01"/>
<circle cx="41.9" cy="106.6" r="1.01"/>
<circle cx="52" cy="106.6" r="1.01"/>
<circle cx="62.2" cy="106.6" r="1.01"/>
<circle cx="72.4" cy="106.6" r="1.01"/>
<circle cx="82.5" cy="106.6" r="1.01"/>
<circle cx="100.3" cy="156.1" r="1.01"/>
<circle cx="110.5" cy="156.1" r="1.01"/>
</g>
<path d="M175.6 129.2l2.1 1.5-2.1 1.5zM177.7 129.4v2.6" fill="none" stroke="#000" stroke-width=".3"/>
<path d="M51.5 14.2h9.4" fill="none" stroke="#000" stroke-width="2.5" stroke-linecap="butt"/>
<g font-size="2.8">
<text x="25.7" y="7.8">ARD1</text>
<text x="60" y="19.2" transform="rotate(90 60 19.2)">www.TheEngineeringProjects.com</text>
<text x="143.2" y="56">U2</text>
<text x="100.3" y="100.3">R9</text>
<text x="110.4" y="100.3">R10</text>
<text x="143.2" y="106.7">U1</text>
<text x="173.2" y="126.5">D1</text>
<text x="11.4" y="138.4">R8</text>
<text x="21.5" y="138.4">R7</text>
<text x="31.7" y="138.4">R6</text>
<text x="41.8" y="138.4">R1</text>
<text x="52" y="138.4">R2</text>
<text x="62.2" y="138.4">R3</text>
<text x="72.3" y="138.4">R4</text>
<text x="82.5" y="138.4">R5</text>
</g>
<g font-size="1.8">
<text x="29.4" y="14.6" transform="rotate(90 29.4 14.6)">Reset BTN</text>
<text x="48.4" y="12.9" transform="rotate(90 48.4 12.9)">ON</text>
<text x="74.8" y="23.4">AREF</text>
<text x="72.1" y="28.5">PB5/SCK</text>
<text x="86.6" y="29.6">12</text>
<text x="86.6" y="27.1">13</text>
<text x="31.6" y="32.1">RESET</text>
<text x="64.3" y="33.6">~ PB3/MOSI/OC2A</text>
<text x="71.5" y="30.8">PB4/MISO</text>
<text x="86.6" y="34.7">10</text>
<text x="86.6" y="32.1">11</text>
<text x="66.3" y="41">PB0/ICP1/CLKO</text>
<text x="69" y="38.4">~ PB1/OC1A</text>
<text x="69.3" y="36.1">~ PB2/OC1B</text>
<text x="86.6" y="39.5">8</text>
<text x="86.6" y="37.2">9</text>
<text x="192.9" y="39.9">RXD</text>
<text x="41.8" y="44.1" transform="rotate(90 41.8 44.1)">ANALOG IN</text>
<text x="71.8" y="46.3">PD7/AIN1</text>
<text x="86.6" y="47.4">6</text>
<text x="86.6" y="45.1">7</text>
<text x="192.9" y="45">TXD</text>
<text x="23.9" y="54">A2</text>
<text x="23.9" y="51.4">A1</text>
<text x="23.9" y="48.9">A0</text>
<text x="32" y="52.9">PC1/ADC1</text>
<text x="32" y="50.4">PC0/ADC0</text>
<text x="66.7" y="51.4">~ PD5/T1/OC0B</text>
<text x="69.3" y="53.9">PD4/T0/XCK</text>
<text x="70.2" y="48.8">~ PD7/AIN1</text>
<text x="86.6" y="52.5">4</text>
<text x="86.6" y="49.9">5</text>
<text x="192.9" y="50.1">RTS</text>
<text x="23.9" y="59.1">A4</text>
<text x="23.9" y="56.5">A3</text>
<text x="31.7" y="58">PC3/ADC3</text>
<text x="31.7" y="55.4">PC2/ADC2</text>
<text x="65.1" y="56.5">~ PD3/INT1/OC2B</text>
<text x="71.9" y="58.7">PD2/INT0</text>
<text x="86.6" y="57.5">2</text>
<text x="86.6" y="55">3</text>
<text x="138.9" y="59.1">10</text>
<text x="192.9" y="55.2">CTS</text>
<text x="23.9" y="61.6">A5</text>
<text x="31.8" y="62.8">PC5/ADC5/SCL</text>
<text x="31.9" y="60.3">PC4/ADC4/SDA</text>
<text x="72.1" y="63.6">PD0/RXD</text>
<text x="72.2" y="61">PD1/TXD</text>
<text x="86.6" y="62.6">0</text>
<text x="86.6" y="60.1">1</text>
<text x="138.9" y="61.6">11</text>
<text x="138.9" y="64.1">12</text>
<text x="144.7" y="60.3">SI</text>
<text x="144.7" y="62.8">D0</text>
<text x="144.7" y="65.3">D1</text>
<text x="28.2" y="70.8">ARDUINO UNO</text>
<text x="138.9" y="66.7">13</text>
<text x="138.9" y="69.2">14</text>
<text x="139.9" y="71.8">3</text>
<text x="144.7" y="67.9">D2</text>
<text x="144.7" y="70.4">D3</text>
<text x="139.9" y="74.3">4</text>
<text x="139.9" y="76.8">5</text>
<text x="144.7" y="73">D4</text>
<text x="144.7" y="75.5">D5</text>
<text x="144.7" y="78">D6</text>
<text x="139.9" y="79.4">6</text>
<text x="144.7" y="80.6">D7</text>
<text x="154.9" y="80.6">SO</text>
<text x="161.2" y="79.4">9</text>
<text x="138.9" y="87">15</text>
<text x="139.9" y="84.5">2</text>
<text x="139.9" y="89.5">1</text>
<text x="144.7" y="85.7">CLK</text>
<text x="144.7" y="88.2">INH</text>
<text x="154.8" y="85.7">QH</text>
<text x="161.2" y="84.5">7</text>
<text x="143.2" y="94.6">74HC165</text>
<text x="144.7" y="90.7">SH/LD</text>
<text x="100.3" y="103.1">10k</text>
<text x="110.4" y="103.1">10k</text>
<text x="138.9" y="109.8">10</text>
<text x="138.9" y="112.3">11</text>
<text x="144.7" y="111">SI</text>
<text x="144.7" y="113.5">D0</text>
<text x="138.9" y="114.9">12</text>
<text x="138.9" y="117.4">13</text>
<text x="138.9" y="119.9">14</text>
<text x="144.7" y="116.1">D1</text>
<text x="144.7" y="118.6">D2</text>
<text x="139.9" y="122.5">3</text>
<text x="139.9" y="125">4</text>
<text x="144.7" y="121.1">D3</text>
<text x="144.7" y="123.7">D4</text>
<text x="139.9" y="127.6">5</text>
<text x="139.9" y="130.1">6</text>
<text x="144.7" y="126.2">D5</text>
<text x="144.7" y="128.8">D6</text>
<text x="144.7" y="131.3">D7</text>
<text x="154.9" y="131.3">SO</text>
<text x="161.2" y="130.1">9</text>
<text x="138.9" y="137.7">15</text>
<text x="139.9" y="135.2">2</text>
<text x="144.7" y="136.4">CLK</text>
<text x="154.8" y="136.4">QH</text>
<text x="161.2" y="135.2">7</text>
<text x="173.2" y="135.7">LED-GREEN</text>
<text x="11.4" y="141.2">10k</text>
<text x="21.5" y="141.2">10k</text>
<text x="31.7" y="141.2">10k</text>
<text x="41.8" y="141.2">10k</text>
<text x="52" y="141.2">10k</text>
<text x="62.2" y="141.2">10k</text>
<text x="72.3" y="141.2">10k</text>
<text x="82.5" y="141.2">10k</text>
<text x="139.9" y="140.3">1</text>
<text x="144.7" y="138.9">INH</text>
<text x="144.7" y="141.5">SH/LD</text>
<text x="143.2" y="145.4">74HC165</text>
</g>
<g font-size="1.4">
<text x="52.7" y="45.7" transform="rotate(-90 52.7 45.7)">1121</text>
<text x="54" y="53.9" transform="rotate(-90 54 53.9)">ATMEGA328P-PU</text>
</g>
</svg>
